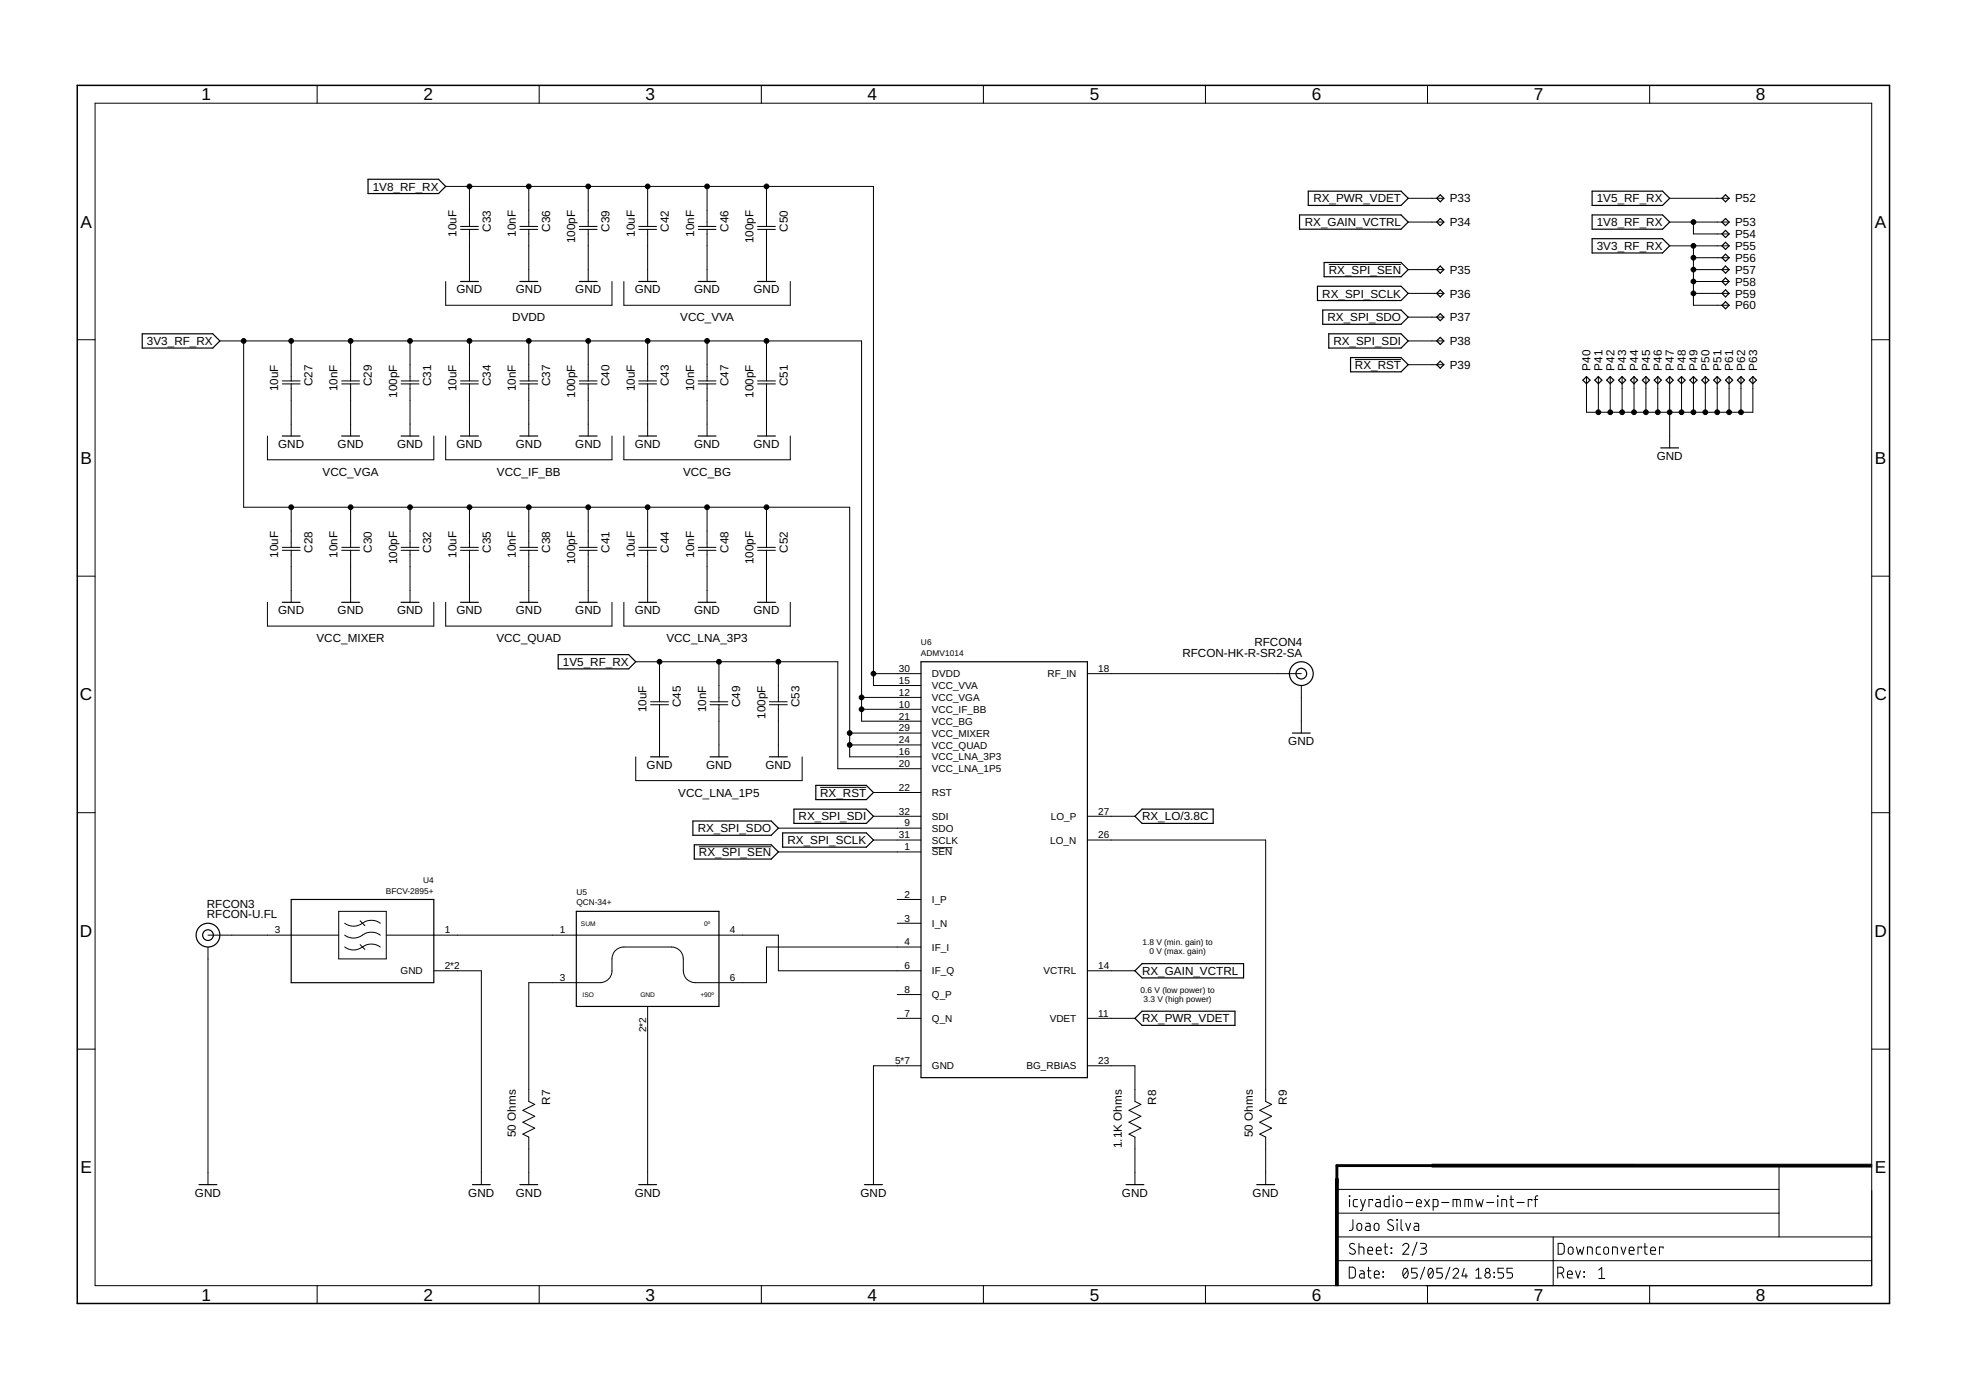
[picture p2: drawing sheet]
<svg xmlns="http://www.w3.org/2000/svg" width="420mm" height="297mm" viewBox="0 0 420 297" stroke-linecap="round" stroke-linejoin="round" font-family="sans-serif">
<g fill="none" stroke="#000" stroke-width=".21">
<path d="M67.8 18.2v3.9M115.2 18.2v3.9M162.7 18.2v3.9M210.2 18.2v3.9M257.6 18.2v3.9M305.1 18.2v3.9M352.6 18.2v3.9M20.3 22.1h379.7v252.6h-379.7zM95.2 39.8h91.5v106.7h10.1M100.3 39.8v8.6M113 39.8v8.6M125.7 39.8v8.6"/>
<path d="M138.4 39.8v8.6M151.1 39.8v8.6M163.8 39.8v8.6M98.4 48.4h3.8M98.4 49h3.8M100.3 49v11.2M111.1 48.4h3.8M111.1 49h3.8M113 49v11.2M123.8 48.4h3.8M123.8 49h3.8M125.7 49v11.2"/>
<path d="M136.5 48.4h3.8M136.5 49h3.8M138.4 49v11.2M149.2 48.4h3.8M149.2 49h3.8M151.1 49v11.2M161.9 48.4h3.8M161.9 49h3.8M163.8 49v11.2M284 56.5h15.4M300.9 57.6h7.7M300.9 47.5h7.7"/>
<path d="M300.9 42.4h7.7M356.8 47.5h12.7M356.8 52.5h12.7M356.8 42.4h12.7M361.9 52.5v12.7h7.6M361.9 57.6h7.6M361.9 47.5v2.5h7.6M361.9 55.1h7.6M16.5 72.6h3.8M47 72.9h137.1v81.2h12.7M52.1 72.9v35.5h129.5v53.3h15.2M62.2 72.9v8.5"/>
<path d="M74.9 72.9v8.5M87.6 72.9v8.5M95.2 60.2v5h35.6v-5M100.3 72.9v8.5M113 72.9v8.5M125.7 72.9v8.5M133.3 60.2v5h35.6v-5M138.4 72.9v8.5M151.1 72.9v8.5M163.8 72.9v8.5M289.6 76.8h9.8M300.9 72.9h7.7"/>
<path d="M300.9 67.8h7.7M300.9 62.7h7.7M300.9 77.9h7.7M361.9 62.7h7.6M361.9 60.2h7.6M400 72.6h3.8M57.1 93.2v5.1h35.6v-5.1M60.3 81.4h3.8M60.3 82h3.8M62.2 82v11.2M73 81.4h3.8M73 82h3.8"/>
<path d="M74.9 82v11.2M85.7 81.4h3.8M85.7 82h3.8M87.6 82v11.2M95.2 93.2v5.1h35.6v-5.1M98.4 81.4h3.8M98.4 82h3.8M100.3 82v11.2M111.1 81.4h3.8M111.1 82h3.8M113 82v11.2M123.8 81.4h3.8"/>
<path d="M123.8 82h3.8M125.7 82v11.2M133.3 93.2v5.1h35.6v-5.1M136.5 81.4h3.8M136.5 82h3.8M138.4 82v11.2M149.2 81.4h3.8M149.2 82h3.8M151.1 82v11.2M161.9 81.4h3.8M161.9 82h3.8M163.8 82v11.2"/>
<path d="M339 80.5v7.6h35.6v-7.6M341.6 80.5v7.6M344.1 80.5v7.6M346.7 80.5v7.6M349.2 80.5v7.6M351.7 80.5v7.6M354.3 80.5v7.6M356.8 80.5v15.2M359.4 80.5v7.6M361.9 80.5v7.6M364.4 80.5v7.6M367 80.5v7.6"/>
<path d="M369.5 80.5v7.6M372.1 80.5v7.6M60.3 117h3.8M60.3 117.6h3.8M62.2 108.4v8.6M62.2 117.6v11.1M73 117h3.8M73 117.6h3.8M74.9 108.4v8.6M74.9 117.6v11.1M85.7 117h3.8M85.7 117.6h3.8"/>
<path d="M87.6 108.4v8.6M87.6 117.6v11.1M98.4 117h3.8M98.4 117.6h3.8M100.3 108.4v8.6M100.3 117.6v11.1M111.1 117h3.8M111.1 117.6h3.8M113 108.4v8.6M113 117.6v11.1M123.8 117h3.8M123.8 117.6h3.8"/>
<path d="M125.7 108.4v8.6M125.7 117.6v11.1M136.5 117h3.8M136.5 117.6h3.8M138.4 108.4v8.6M138.4 117.6v11.1M149.2 117h3.8M149.2 117.6h3.8M151.1 108.4v8.6M151.1 117.6v11.1M161.9 117h3.8M161.9 117.6h3.8"/>
<path d="M163.8 108.4v8.6M163.8 117.6v11.1M16.5 123.1h3.8M57.1 128.7v5.1h35.6v-5.1M95.2 128.7v5.1h35.6v-5.1M133.3 128.7v5.1h35.6v-5.1M400 123.1h3.8M135.9 141.4h43.1v22.9h17.8M139 150h3.9M139 150.6h3.9M140.9 141.4v8.6M140.9 150.6v11.1"/>
<path d="M151.7 150h3.9M151.7 150.6h3.9M153.6 141.4v8.6M153.6 150.6v11.1M164.4 150h3.9M164.4 150.6h3.9M166.3 141.4v8.6M166.3 150.6v11.1M181.6 156.7h15.2M181.6 159.2h15.2M184.1 149h12.7M184.1 151.6h12.7"/>
<path d="M186.7 144h10.1M232.4 144h45.7M278.1 146.5v10.2M16.5 173.7h3.8M135.9 161.7v5.1h35.5v-5.1M166.3 177h30.5M175.3 168.3h9.8M186.7 174.4h10.1M186.7 179.5h10.1M186.7 169.4h10.1M232.4 174.4h10.1M232.4 179.5h38.1v55.9l1.3 .6-2.6 1.3 2.6 1.2-2.6 1.3 2.6 1.3-2.6 1.3 1.3 .6v10.2"/>
<path d="M400 173.7h3.8M44.4 199.8h28M72.4 194.8h10.1v10.1h-10.1zM73.7 199.8a3.3 3.3 0 0 0 4.2-.2l1-.4a3.2 3.2 0 0 1 2.4 .6M73.7 197.3a3.3 3.3 0 0 0 4.2-.3l1-.3a3.2 3.2 0 0 1 2.4 .6M77 196.8l1 1M82.5 199.8h83.8v7.7h30.5M149.4 181h15.4M166.3 182.1h30.5M191.7 192.2h5.1M191.7 197.3h5.1M199.2 181.1h4.3"/>
<path d="M44.4 202.4v50.8M73.7 202.4a3.3 3.3 0 0 0 4.2-.3l1-.3a3.2 3.2 0 0 1 2.4 .6M77 201.9l1 1M92.7 207.5h10.2v45.7M138.4 215.1v38.1M191.7 212.5h5.1M191.7 217.6h5.1M196.8 202.4h-33v7.6h-15.2a2.54 2.54 0 0 1-2.6-2.5v-2.6a2.51 2.51 0 0 0-2.5-2.5h-10.2a2.54 2.54 0 0 0-2.5 2.5v2.6a2.54 2.54 0 0 1-2.6 2.5h-15.2v25.4l1.3 .6-2.6 1.3 2.6 1.2-2.6 1.3 2.6 1.3-2.6 1.3 1.3 .6v10.2M232.4 217.6h10.1M232.4 207.5h10.1M16.5 224.2h3.8M196.8 227.8h-10.1v25.4"/>
<path d="M232.4 227.8h10.1v7.6l1.3 .6-2.5 1.3 2.5 1.2-2.5 1.3 2.5 1.3-2.5 1.3 1.2 .6v10.2M400 224.2h3.8M285.7 254.2h94.5M285.7 259.2h94.5M288.4 255.5l.1 .2zM288.4 256.3v1.6M290.1 256.3h-.6l-.3 .4 .1 1.1 .8 .1M290.8 256.3l.5 1.6M291.8 256.3l-.8 2.4h-.2M293.3 256.6v-.3h-.7v1.6M294.1 256.3h.6l.3 .4v1.2h-.6a.46 .46 0 0 1-.4-.5 .46 .46 0 0 1 .4-.4h.6M296.9 255.5v2.4h-.8l-.3-.4 .1-.9 .2-.3h.8"/>
<path d="M297.7 255.5l.1 .2zM297.8 256.3v1.6M298.8 256.4l.4-.1a.92 .92 0 0 1 .1 1.5l-.3 .1a.92 .92 0 0 1-.2-1.5zM300.4 257h1.5M302.7 257.1h1.1a.55 .55 0 0 0-.4-.8 .55 .55 0 0 0-.7 .5l.1 1 1 .1M304.5 256.3l1 1.6M305.5 256.3l-1 1.6M306.3 257.9h.8l.2-.3v-1l-.2-.3h-.8v2.4M308.1 257h1.6M310.5 257.9v-1.6l1.5 .1 .1 1.5M311.3 256.3v1.6M313.1 257.9v-1.6l1.4 .1 .1 1.5"/>
<path d="M313.8 256.3v1.6M315.4 256.3l.4 1.6 .4-1.1 .4 1.1 .4-1.6M317.7 257h1.6M320 255.5l.1 .2zM320.1 256.3v1.6M321 257.9v-1.6l.9 .1 .1 1.5M322.7 256.3h.8M322.9 255.5l.1 2.1 .5 .3M324.2 257h1.5M327.4 256.6v-.3h-.8v1.6M327.9 256.3h.7M328.6 255.5l-.5 .3v2.1"/>
<path d="M380.2 249.1v15.2M67.8 274.7v3.9M115.2 274.7v3.9M162.7 274.7v3.9M210.2 274.7v3.9M257.6 274.7v3.9M285.7 269.4h114.3M285.7 264.3h114.3M288.4 270.8h.8l.4 .4v1.5l-.4 .4h-.8zM289.1 260.6v2l-.2 .3-.5 .1M289.5 265.9a.58 .58 0 0 0-.9-.1 .58 .58 0 0 0 .1 .9l.7 .4a.58 .58 0 0 1 .1 .8 .58 .58 0 0 1-.9 0l-.2-.2M290.2 261.5l.4-.1a.92 .92 0 0 1 .2 1.5l-.4 .1a.92 .92 0 0 1-.2-1.5z"/>
<path d="M290.4 266.5l1 .1 .1 1.4M290.4 265.7v2.3M290.6 271.6h.7l.2 .3v1.2h-.5a.46 .46 0 0 1-.5-.4 .46 .46 0 0 1 .5-.5h.5M291.9 261.4h.7l.2 .2v1.4h-.6a.46 .46 0 0 1-.4-.5 .46 .46 0 0 1 .4-.5h.6M292.2 271.6h.8M292.3 267.3h1a.54 .54 0 0 0-.3-.8 .54 .54 0 0 0-.7 .5l.1 .9 .9 .1M292.5 270.8v1.9l.1 .3 .4 .1M293.7 272.3h1a.54 .54 0 0 0-.3-.7 .54 .54 0 0 0-.7 .5l.1 .9 .9 .1M293.8 261.6l.5-.2a.92 .92 0 0 1 .1 1.5l-.3 .1-.3-.2-.1-.4zM294.1 267.3h1.1a.54 .54 0 0 0-.4-.8 .54 .54 0 0 0-.7 .5l.1 .9 1 .1M295.6 272.8l.1 .1zM295.6 271.8l.1 .1z"/>
<path d="M295.8 266.5h.8M296 265.7l.1 2.1 .5 .2M297.3 266.7l.1 .1zM297.3 267.7l.1 .1zM297.7 260.8a.58 .58 0 0 0-.9-.1 .58 .58 0 0 0 .1 .9l.7 .4a.59 .59 0 0 1 0 .9 .59 .59 0 0 1-.8-.1l-.3-.2M298.5 260.6l.1 .2zM298.6 261.4v1.6M299.4 260.6v2l.2 .2 .2 .2M299.8 266.2a.64 .64 0 0 1 .9-.5 .64 .64 0 0 1 .2 1l-1.1 1.3h1.3M300 271.2l.2-.1a.86 .86 0 0 1 .7 1.2v.3a.51 .51 0 0 1-.5 .5 .51 .51 0 0 1-.6-.5v-.8zM300.4 261.4l.5 1.6 .6-1.6M300.8 271.5l-.9 1.2"/>
<path d="M302.3 261.4h.7l.2 .2v1.4h-.6a.46 .46 0 0 1-.4-.5 .46 .46 0 0 1 .4-.5h.6M302.8 265.5l-1 2.8M302.9 271h-1.2v1h.7a.59 .59 0 0 1 .5 .6 .59 .59 0 0 1-.5 .5h-.7M303.6 265.7h.7a.52 .52 0 0 1 .6 .5 .52 .52 0 0 1-.6 .5h-.5M304.2 266.7a.65 .65 0 0 1 .6 .7 .65 .65 0 0 1-.6 .6h-.6M304.5 270.8l-.9 2.6M305.1 274.7v3.9M305.4 271.2l.2-.1a.86 .86 0 0 1 .7 1.2v.3a.51 .51 0 0 1-.5 .5 .51 .51 0 0 1-.6-.5v-.8zM306.2 271.5l-.9 1.2M308.3 271h-1.2v1h.7a.59 .59 0 0 1 .5 .6 .59 .59 0 0 1-.5 .5h-.7M309.9 270.8l-1 2.6M310.5 271.5a.58 .58 0 0 1 .9-.5 .58 .58 0 0 1 .1 1l-1 1.1h1.2"/>
<path d="M312.9 271l-.4 1.7h1.1M313.3 272.2v.9M315.4 273.1h1.2M315.4 271.5l.6-.5v2.1M319.3 271.9l.1 .1zM319.3 272.8l.1 .2zM321.3 271h-1.2v1h.8a.59 .59 0 0 1 .4 .6 .59 .59 0 0 1-.4 .5h-.8M323.2 271h-1.1v1h.7a.59 .59 0 0 1 .4 .6 .59 .59 0 0 1-.4 .5h-.7M331.9 264.3v10.4M332.9 272.1h.6a.65 .65 0 0 0 .7-.7 .65 .65 0 0 0-.7-.6h-.6v2.3M333 265.7h.9l.4 .4v1.3l-.1 .4-.3 .2h-.9zM333.7 272.1l.5 1"/>
<path d="M335 272.3h1a.54 .54 0 0 0-.3-.7 .54 .54 0 0 0-.7 .5l.1 .9 .9 .1M335.3 266.7l.5-.2a.92 .92 0 0 1 .1 1.5h-.3l-.4-.3zM336.7 271.6l.5 1.5 .6-1.5M336.9 266.5l.4 1.5 .4-1 .4 1 .4-1.5M338.5 271.8l.1 .1zM338.5 272.8l.1 .1zM339.3 268v-1.5l.9 .1 .1 1.4M341.7 271.4l.6-.5v2.3M341.7 273.2h1.3M342.1 266.5h-.7l-.3 .4 .1 1 .9 .1M342.9 266.7l.4-.2a.92 .92 0 0 1 .2 1.5h-.3l-.4-.3zM344.6 268v-1.5l.9 .1 .2 1.4"/>
<path d="M346.4 266.5l.5 1.5 .6-1.5M348.2 267.3h1a.54 .54 0 0 0-.4-.8 .54 .54 0 0 0-.6 .5l.1 .9 .9 .1M350.8 266.7v-.2h-.7v1.5M351.3 266.5h.8M351.5 265.7l.1 2.1 .5 .2M352.6 274.7v3.9M352.8 267.3h1a.54 .54 0 0 0-.4-.8 .54 .54 0 0 0-.6 .5l.1 .9 .9 .1M355.4 266.7v-.2h-.8v1.5"/>
<circle cx="317.9" cy="272.5" r=".58"/>
<circle cx="317.9" cy="271.5" r=".47"/>
</g>
<g fill="none" stroke="#000" stroke-width=".25">
<path d="M78.7 38.3h15l1.5 1.5-1.5 1.6h-15zM277.7 45.9h21.7l1.5 1.6-1.5 1.5h-21.7zM279.6 40.9h19.8l1.5 1.5-1.5 1.5h-19.8zM283 56.1h16.4l1.5 1.5-1.5 1.5h-16.4zM307.8 56.9l.8 .7-.8 .8-.8-.8zM307.8 41.6l.8 .8-.8 .7-.8-.7zM307.8 46.7l.8 .8-.8 .7-.8-.7zM340.3 40.9h15l1.5 1.5-1.5 1.5h-15zM340.3 45.9h15l1.5 1.6-1.5 1.5h-15zM340.3 51h15l1.5 1.5-1.5 1.6h-15zM368 47.5l.8-.8 .7 .8-.7 .7zM368 52.5l.8-.7 .7 .7-.7 .8z"/>
<path d="M368 57.6l.8-.7 .7 .7-.7 .8zM368.8 54.3l.7 .8-.7 .7-.8-.7zM368.8 59.4l.7 .8-.7 .7-.8-.7zM368.8 49.2l.7 .8-.7 .8-.8-.8zM368.8 41.6l.7 .8-.7 .7-.8-.7zM30.4 71.3h15.1l1.5 1.6-1.5 1.5h-15.1zM98.4 60.2h3.8M111.1 60.2h3.8M123.8 60.2h3.8M136.5 60.2h3.8M149.2 60.2h3.8M161.9 60.2h3.8"/>
<path d="M281.6 61.2h17.8l1.5 1.5-1.5 1.5h-17.8zM282.7 66.3h16.7l1.5 1.5-1.5 1.5h-16.7zM284 71.3h15.4l1.5 1.6-1.5 1.5h-15.4zM288.6 76.4h10.8l1.5 1.5-1.5 1.6h-10.8zM307.8 72.1l.8 .8-.8 .7-.8-.7zM307.8 67l.8 .8-.8 .7-.8-.7zM307.8 61.9l.8 .8-.8 .8-.8-.8zM307.8 77.2l.8 .7-.8 .8-.8-.8zM368.8 61.9l.7 .8-.7 .8-.8-.8zM368.8 64.5l.7 .7-.7 .8-.8-.8zM60.3 93.2h3.8M73 93.2h3.8"/>
<path d="M85.7 93.2h3.8M98.4 93.2h3.8M111.1 93.2h3.8M123.8 93.2h3.8M136.5 93.2h3.8M149.2 93.2h3.8M161.9 93.2h3.8M338.3 81.2l.7-.7 .8 .7-.8 .8zM340.8 81.2l.8-.7 .7 .7-.7 .8zM343.4 81.2l.7-.7 .8 .7-.8 .8zM345.9 81.2l.8-.7 .7 .7-.7 .8zM348.4 81.2l.8-.7 .8 .7-.8 .8z"/>
<path d="M351 81.2l.7-.7 .8 .7-.8 .8zM353.5 81.2l.8-.7 .7 .7-.7 .8zM354.9 95.7h3.8M356.1 81.2l.7-.7 .8 .7-.8 .8zM358.6 81.2l.8-.7 .7 .7-.7 .8zM361.1 81.2l.8-.7 .8 .7-.8 .8zM363.7 81.2l.7-.7 .8 .7-.8 .8zM366.2 81.2l.8-.7 .7 .7-.7 .8zM368.8 81.2l.7-.7 .8 .7-.8 .8zM371.3 81.2l.8-.7 .7 .7-.7 .8zM373.8 81.2l.8-.7 .8 .7-.8 .8zM60.3 128.7h3.8"/>
<path d="M73 128.7h3.8M85.7 128.7h3.8M98.4 128.7h3.8M111.1 128.7h3.8M119.3 139.9h15l1.6 1.5-1.6 1.5h-15zM123.8 128.7h3.8M136.5 128.7h3.8M149.2 128.7h3.8M161.9 128.7h3.8M196.8 141.4h35.6v88.9h-35.6zM276.2 156.7h3.8M139 161.7h3.9"/>
<path d="M148.1 175.5h16.7l1.5 1.5-1.5 1.5h-16.7zM151.7 161.7h3.9M164.4 161.7h3.9M167.3 178h17.8l1.6 1.5-1.6 1.5h-17.8zM169.7 172.9h15.4l1.6 1.5-1.6 1.6h-15.4zM174.3 167.8h10.8l1.6 1.6-1.6 1.5h-10.8zM242.5 174.4l1.6-1.5h15.2v3.1h-15.2zM62.2 192.2h30.5v17.8h-30.5zM123.2 194.8h30.4v20.3h-30.4zM148.4 180.5h16.4l1.5 1.6-1.5 1.5h-16.4zM242.5 207.5l1.6-1.6h21.7v3.1h-21.7zM242.5 217.6l1.6-1.5h19.8v3h-19.8z"/>
<path d="M42.5 253.2h3.9M101 253.2h3.8M111.1 253.2h3.8M136.5 253.2h3.8M184.8 253.2h3.8M240.6 253.2h3.9M268.6 253.2h3.8"/>
<circle cx="278.1" cy="144" r="2.54"/>
<circle cx="278.1" cy="144" r="1.14"/>
<circle cx="44.4" cy="199.8" r="2.54"/>
<circle cx="44.4" cy="199.8" r="1.14"/>
</g>
<path d="M16.5 18.2h387.3v260.4h-387.3z" fill="none" stroke="#000" stroke-width=".32"/>
<path d="M285.4 251.9h.6v22.8h-.6zM306 248.8h94v.6h-94z" fill="#000" stroke="#000" stroke-width=".21"/>
<path d="M349.2 249.1h-63.5v3.8" fill="none" stroke="#000" stroke-width=".61"/>
<g fill="#000" stroke="#000" stroke-width=".21">
<circle cx="100.3" cy="39.8" r=".51"/>
<circle cx="113" cy="39.8" r=".51"/>
<circle cx="125.7" cy="39.8" r=".51"/>
<circle cx="138.4" cy="39.8" r=".51"/>
<circle cx="151.1" cy="39.8" r=".51"/>
<circle cx="163.8" cy="39.8" r=".51"/>
<circle cx="361.9" cy="57.6" r=".51"/>
<circle cx="361.9" cy="47.5" r=".51"/>
<circle cx="361.9" cy="52.5" r=".51"/>
<circle cx="361.9" cy="55.1" r=".51"/>
<circle cx="52.1" cy="72.9" r=".51"/>
<circle cx="62.2" cy="72.9" r=".51"/>
<circle cx="74.9" cy="72.9" r=".51"/>
<circle cx="87.6" cy="72.9" r=".51"/>
<circle cx="100.3" cy="72.9" r=".51"/>
<circle cx="113" cy="72.9" r=".51"/>
<circle cx="125.7" cy="72.9" r=".51"/>
<circle cx="138.4" cy="72.9" r=".51"/>
<circle cx="151.1" cy="72.9" r=".51"/>
<circle cx="163.8" cy="72.9" r=".51"/>
<circle cx="361.9" cy="60.2" r=".51"/>
<circle cx="361.9" cy="62.7" r=".51"/>
<circle cx="341.6" cy="88.1" r=".51"/>
<circle cx="344.1" cy="88.1" r=".51"/>
<circle cx="346.7" cy="88.1" r=".51"/>
<circle cx="349.2" cy="88.1" r=".51"/>
<circle cx="351.7" cy="88.1" r=".51"/>
<circle cx="354.3" cy="88.1" r=".51"/>
<circle cx="356.8" cy="88.1" r=".51"/>
<circle cx="359.4" cy="88.1" r=".51"/>
<circle cx="361.9" cy="88.1" r=".51"/>
<circle cx="364.4" cy="88.1" r=".51"/>
<circle cx="367" cy="88.1" r=".51"/>
<circle cx="369.5" cy="88.1" r=".51"/>
<circle cx="372.1" cy="88.1" r=".51"/>
<circle cx="62.2" cy="108.4" r=".51"/>
<circle cx="74.9" cy="108.4" r=".51"/>
<circle cx="87.6" cy="108.4" r=".51"/>
<circle cx="100.3" cy="108.4" r=".51"/>
<circle cx="113" cy="108.4" r=".51"/>
<circle cx="125.7" cy="108.4" r=".51"/>
<circle cx="138.4" cy="108.4" r=".51"/>
<circle cx="151.1" cy="108.4" r=".51"/>
<circle cx="163.8" cy="108.4" r=".51"/>
<circle cx="140.9" cy="141.4" r=".51"/>
<circle cx="153.6" cy="141.4" r=".51"/>
<circle cx="166.3" cy="141.4" r=".51"/>
<circle cx="181.6" cy="156.7" r=".51"/>
<circle cx="181.6" cy="159.2" r=".51"/>
<circle cx="184.1" cy="151.6" r=".51"/>
<circle cx="184.1" cy="149" r=".51"/>
<circle cx="186.7" cy="144" r=".51"/>
</g>
<g font-size="3.7">
<text x="43" y="21.4">1</text>
<text x="90.5" y="21.4">2</text>
<text x="138" y="21.4">3</text>
<text x="185.4" y="21.4">4</text>
<text x="232.9" y="21.4">5</text>
<text x="280.3" y="21.4">6</text>
<text x="327.8" y="21.4">7</text>
<text x="375.3" y="21.4">8</text>
<text x="17.2" y="48.6">A</text>
<text x="400.7" y="48.6">A</text>
<text x="17.2" y="99.2">B</text>
<text x="400.7" y="99.2">B</text>
<text x="17.1" y="149.7">C</text>
<text x="400.6" y="149.7">C</text>
<text x="17.1" y="200.2">D</text>
<text x="400.6" y="200.2">D</text>
<text x="17.2" y="250.8">E</text>
<text x="400.7" y="250.8">E</text>
<text x="43" y="277.9">1</text>
<text x="90.5" y="277.9">2</text>
<text x="138" y="277.9">3</text>
<text x="185.4" y="277.9">4</text>
<text x="232.9" y="277.9">5</text>
<text x="280.3" y="277.9">6</text>
<text x="327.8" y="277.9">7</text>
<text x="375.3" y="277.9">8</text>
</g>
<g font-size="2.5">
<text x="79.7" y="40.7">1V8_RF_RX</text>
<text x="280.7" y="43.3">RX_PWR_VDET</text>
<text x="309.8" y="43.3">P33</text>
<text x="341.3" y="43.3">1V5_RF_RX</text>
<text x="370.8" y="43.3">P52</text>
<text x="97.6" y="50.6" transform="rotate(-90 97.6 50.6)">10uF</text>
<text x="104.9" y="49.5" transform="rotate(-90 104.9 49.5)">C33</text>
<text x="110.3" y="50.6" transform="rotate(-90 110.3 50.6)">10nF</text>
<text x="117.6" y="49.5" transform="rotate(-90 117.6 49.5)">C36</text>
<text x="122.9" y="52" transform="rotate(-90 122.9 52)">100pF</text>
<text x="130.3" y="49.5" transform="rotate(-90 130.3 49.5)">C39</text>
<text x="135.6" y="50.6" transform="rotate(-90 135.6 50.6)">10uF</text>
<text x="143" y="49.5" transform="rotate(-90 143 49.5)">C42</text>
<text x="148.3" y="50.6" transform="rotate(-90 148.3 50.6)">10nF</text>
<text x="155.7" y="49.5" transform="rotate(-90 155.7 49.5)">C46</text>
<text x="161" y="52" transform="rotate(-90 161 52)">100pF</text>
<text x="168.4" y="49.5" transform="rotate(-90 168.4 49.5)">C50</text>
<text x="278.9" y="48.3">RX_GAIN_VCTRL</text>
<text x="309.8" y="48.3">P34</text>
<text x="341.3" y="53.4">3V3_RF_RX</text>
<text x="341.3" y="48.3">1V8_RF_RX</text>
<text x="370.8" y="48.3">P53</text>
<text x="370.8" y="50.9">P54</text>
<text x="370.8" y="53.4">P55</text>
<text x="284" y="58.5">RX_SPI_SEN</text>
<text x="309.8" y="58.5">P35</text>
<text x="370.8" y="56">P56</text>
<text x="370.8" y="58.5">P57</text>
<text x="97.5" y="62.7">GND</text>
<text x="110.2" y="62.7">GND</text>
<text x="122.9" y="62.7">GND</text>
<text x="135.6" y="62.7">GND</text>
<text x="148.3" y="62.7">GND</text>
<text x="161" y="62.7">GND</text>
<text x="282.6" y="63.6">RX_SPI_SCLK</text>
<text x="309.8" y="63.6">P36</text>
<text x="370.8" y="61">P58</text>
<text x="370.8" y="63.6">P59</text>
<text x="109.5" y="68.7">DVDD</text>
<text x="145.4" y="68.7">VCC_VVA</text>
<text x="283.7" y="68.7">RX_SPI_SDO</text>
<text x="309.8" y="68.7">P37</text>
<text x="370.8" y="66.1">P60</text>
<text x="31.4" y="73.7">3V3_RF_RX</text>
<text x="285" y="73.7">RX_SPI_SDI</text>
<text x="309.8" y="73.7">P38</text>
<text x="59.5" y="83.6" transform="rotate(-90 59.5 83.6)">10uF</text>
<text x="66.8" y="82.5" transform="rotate(-90 66.8 82.5)">C27</text>
<text x="72.2" y="83.6" transform="rotate(-90 72.2 83.6)">10nF</text>
<text x="79.5" y="82.5" transform="rotate(-90 79.5 82.5)">C29</text>
<text x="92.2" y="82.5" transform="rotate(-90 92.2 82.5)">C31</text>
<text x="97.6" y="83.6" transform="rotate(-90 97.6 83.6)">10uF</text>
<text x="104.9" y="82.5" transform="rotate(-90 104.9 82.5)">C34</text>
<text x="110.3" y="83.6" transform="rotate(-90 110.3 83.6)">10nF</text>
<text x="117.6" y="82.5" transform="rotate(-90 117.6 82.5)">C37</text>
<text x="130.3" y="82.5" transform="rotate(-90 130.3 82.5)">C40</text>
<text x="135.6" y="83.6" transform="rotate(-90 135.6 83.6)">10uF</text>
<text x="143" y="82.5" transform="rotate(-90 143 82.5)">C43</text>
<text x="148.3" y="83.6" transform="rotate(-90 148.3 83.6)">10nF</text>
<text x="155.7" y="82.5" transform="rotate(-90 155.7 82.5)">C47</text>
<text x="168.4" y="82.5" transform="rotate(-90 168.4 82.5)">C51</text>
<text x="289.6" y="78.8">RX_RST</text>
<text x="309.8" y="78.8">P39</text>
<text x="339.9" y="79.2" transform="rotate(-90 339.9 79.2)">P40</text>
<text x="342.5" y="79.2" transform="rotate(-90 342.5 79.2)">P41</text>
<text x="345" y="79.2" transform="rotate(-90 345 79.2)">P42</text>
<text x="347.6" y="79.2" transform="rotate(-90 347.6 79.2)">P43</text>
<text x="350.1" y="79.2" transform="rotate(-90 350.1 79.2)">P44</text>
<text x="352.6" y="79.2" transform="rotate(-90 352.6 79.2)">P45</text>
<text x="355.2" y="79.2" transform="rotate(-90 355.2 79.2)">P46</text>
<text x="357.7" y="79.2" transform="rotate(-90 357.7 79.2)">P47</text>
<text x="360.3" y="79.2" transform="rotate(-90 360.3 79.2)">P48</text>
<text x="362.8" y="79.2" transform="rotate(-90 362.8 79.2)">P49</text>
<text x="365.3" y="79.2" transform="rotate(-90 365.3 79.2)">P50</text>
<text x="367.9" y="79.2" transform="rotate(-90 367.9 79.2)">P51</text>
<text x="370.4" y="79.2" transform="rotate(-90 370.4 79.2)">P61</text>
<text x="373" y="79.2" transform="rotate(-90 373 79.2)">P62</text>
<text x="375.5" y="79.2" transform="rotate(-90 375.5 79.2)">P63</text>
<text x="84.9" y="85" transform="rotate(-90 84.9 85)">100pF</text>
<text x="122.9" y="85" transform="rotate(-90 122.9 85)">100pF</text>
<text x="161" y="85" transform="rotate(-90 161 85)">100pF</text>
<text x="59.5" y="95.7">GND</text>
<text x="72.2" y="95.7">GND</text>
<text x="84.8" y="95.7">GND</text>
<text x="97.5" y="95.7">GND</text>
<text x="110.2" y="95.7">GND</text>
<text x="122.9" y="95.7">GND</text>
<text x="135.6" y="95.7">GND</text>
<text x="148.3" y="95.7">GND</text>
<text x="161" y="95.7">GND</text>
<text x="69" y="101.7">VCC_VGA</text>
<text x="106.2" y="101.7">VCC_IF_BB</text>
<text x="146" y="101.7">VCC_BG</text>
<text x="354.1" y="98.2">GND</text>
<text x="59.5" y="119.2" transform="rotate(-90 59.5 119.2)">10uF</text>
<text x="66.8" y="118.1" transform="rotate(-90 66.8 118.1)">C28</text>
<text x="72.2" y="119.2" transform="rotate(-90 72.2 119.2)">10nF</text>
<text x="79.5" y="118.1" transform="rotate(-90 79.5 118.1)">C30</text>
<text x="92.2" y="118.1" transform="rotate(-90 92.2 118.1)">C32</text>
<text x="97.6" y="119.2" transform="rotate(-90 97.6 119.2)">10uF</text>
<text x="104.9" y="118.1" transform="rotate(-90 104.9 118.1)">C35</text>
<text x="110.3" y="119.2" transform="rotate(-90 110.3 119.2)">10nF</text>
<text x="117.6" y="118.1" transform="rotate(-90 117.6 118.1)">C38</text>
<text x="130.3" y="118.1" transform="rotate(-90 130.3 118.1)">C41</text>
<text x="135.6" y="119.2" transform="rotate(-90 135.6 119.2)">10uF</text>
<text x="143" y="118.1" transform="rotate(-90 143 118.1)">C44</text>
<text x="148.3" y="119.2" transform="rotate(-90 148.3 119.2)">10nF</text>
<text x="155.7" y="118.1" transform="rotate(-90 155.7 118.1)">C48</text>
<text x="168.4" y="118.1" transform="rotate(-90 168.4 118.1)">C52</text>
<text x="84.9" y="120.6" transform="rotate(-90 84.9 120.6)">100pF</text>
<text x="122.9" y="120.6" transform="rotate(-90 122.9 120.6)">100pF</text>
<text x="161" y="120.6" transform="rotate(-90 161 120.6)">100pF</text>
<text x="59.5" y="131.3">GND</text>
<text x="72.2" y="131.3">GND</text>
<text x="84.8" y="131.3">GND</text>
<text x="97.5" y="131.3">GND</text>
<text x="110.2" y="131.3">GND</text>
<text x="122.9" y="131.3">GND</text>
<text x="135.6" y="131.3">GND</text>
<text x="148.3" y="131.3">GND</text>
<text x="161" y="131.3">GND</text>
<text x="67.6" y="137.2">VCC_MIXER</text>
<text x="106.1" y="137.2">VCC_QUAD</text>
<text x="142.4" y="137.2">VCC_LNA_3P3</text>
<text x="120.3" y="142.3">1V5_RF_RX</text>
<text x="252.7" y="140.4">RFCON-HK-R-SR2-SA</text>
<text x="268.1" y="138.1">RFCON4</text>
<text x="138.2" y="152.2" transform="rotate(-90 138.2 152.2)">10uF</text>
<text x="145.5" y="151.1" transform="rotate(-90 145.5 151.1)">C45</text>
<text x="150.9" y="152.2" transform="rotate(-90 150.9 152.2)">10nF</text>
<text x="158.2" y="151.1" transform="rotate(-90 158.2 151.1)">C49</text>
<text x="163.6" y="153.6" transform="rotate(-90 163.6 153.6)">100pF</text>
<text x="170.9" y="151.1" transform="rotate(-90 170.9 151.1)">C53</text>
<text x="275.3" y="159.2">GND</text>
<text x="138.2" y="164.3">GND</text>
<text x="150.9" y="164.3">GND</text>
<text x="163.6" y="164.3">GND</text>
<text x="145" y="170.2">VCC_LNA_1P5</text>
<text x="175.3" y="170.2">RX_RST</text>
<text x="149.1" y="177.9">RX_SPI_SDO</text>
<text x="170.7" y="175.3">RX_SPI_SDI</text>
<text x="244.1" y="175.3">RX_LO/3.8C</text>
<text x="149.4" y="182.9">RX_SPI_SEN</text>
<text x="168.3" y="180.4">RX_SPI_SCLK</text>
<text x="44.2" y="196.3">RFCON-U.FL</text>
<text x="44.2" y="194">RFCON3</text>
<text x="244.1" y="208.3">RX_GAIN_VCTRL</text>
<text x="244.1" y="218.5">RX_PWR_VDET</text>
<text x="117.6" y="236" transform="rotate(-90 117.6 236)">R7</text>
<text x="247.1" y="236" transform="rotate(-90 247.1 236)">R8</text>
<text x="275" y="236" transform="rotate(-90 275 236)">R9</text>
<text x="110.3" y="243" transform="rotate(-90 110.3 243)">50 Ohms</text>
<text x="239.8" y="245.4" transform="rotate(-90 239.8 245.4)">1.1K Ohms</text>
<text x="267.7" y="243" transform="rotate(-90 267.7 243)">50 Ohms</text>
<text x="41.7" y="255.7">GND</text>
<text x="100.1" y="255.7">GND</text>
<text x="110.2" y="255.7">GND</text>
<text x="135.6" y="255.7">GND</text>
<text x="183.9" y="255.7">GND</text>
<text x="239.8" y="255.7">GND</text>
<text x="267.7" y="255.7">GND</text>
</g>
<g font-size="2.1">
<text x="192.1" y="143.6">30</text>
<text x="234.7" y="143.6">18</text>
<text x="192.1" y="146.1">15</text>
<text x="192.1" y="148.7">12</text>
<text x="199.2" y="147.3">VCC_VVA</text>
<text x="199.2" y="149.8">VCC_VGA</text>
<text x="199.2" y="144.7">DVDD</text>
<text x="223.9" y="144.7">RF_IN</text>
<text x="192.1" y="151.2">10</text>
<text x="192.1" y="153.8">21</text>
<text x="199.2" y="152.3">VCC_IF_BB</text>
<text x="199.2" y="154.9">VCC_BG</text>
<text x="192.1" y="161.4">16</text>
<text x="192.1" y="156.3">29</text>
<text x="192.1" y="158.8">24</text>
<text x="199.2" y="157.4">VCC_MIXER</text>
<text x="199.2" y="160">VCC_QUAD</text>
<text x="192.1" y="163.9">20</text>
<text x="199.2" y="162.5">VCC_LNA_3P3</text>
<text x="199.2" y="165">VCC_LNA_1P5</text>
<text x="192.1" y="169">22</text>
<text x="199.2" y="170.1">RST</text>
<text x="192.1" y="174.1">32</text>
<text x="192.1" y="179.2">31</text>
<text x="193.3" y="176.6">9</text>
<text x="199.2" y="175.2">SDI</text>
<text x="199.2" y="177.7">SDO</text>
<text x="224.6" y="175.2">LO_P</text>
<text x="234.7" y="174.1">27</text>
<text x="234.7" y="179.2">26</text>
<text x="193.3" y="181.7">1</text>
<text x="199.2" y="180.3">SCLK</text>
<text x="199.2" y="182.8">SEN</text>
<text x="224.5" y="180.3">LO_N</text>
<text x="193.3" y="191.9">2</text>
<text x="193.3" y="196.9">3</text>
<text x="199.2" y="193">I_P</text>
<text x="58.7" y="199.5">3</text>
<text x="95" y="199.5">1</text>
<text x="119.7" y="199.5">1</text>
<text x="156" y="199.5">4</text>
<text x="193.3" y="202">4</text>
<text x="199.2" y="198">I_N</text>
<text x="199.2" y="203.1">IF_I</text>
<text x="85.6" y="208.2">GND</text>
<text x="95" y="207.1">2*2</text>
<text x="119.7" y="209.6">3</text>
<text x="156" y="209.6">6</text>
<text x="193.3" y="207.1">6</text>
<text x="199.2" y="208.2">IF_Q</text>
<text x="223" y="208.2">VCTRL</text>
<text x="234.7" y="207.1">14</text>
<text x="193.3" y="212.2">8</text>
<text x="199.2" y="213.3">Q_P</text>
<text x="138.1" y="220.6" transform="rotate(-90 138.1 220.6)">2*2</text>
<text x="193.3" y="217.2">7</text>
<text x="199.2" y="218.4">Q_N</text>
<text x="224.4" y="218.4">VDET</text>
<text x="234.7" y="217.2">11</text>
<text x="191.3" y="227.4">5*7</text>
<text x="234.7" y="227.4">23</text>
<text x="199.2" y="228.5">GND</text>
<text x="219.4" y="228.5">BG_RBIAS</text>
</g>
<g font-size="1.8">
<text x="196.8" y="137.9">U6</text>
<text x="196.8" y="140.1">ADMV1014</text>
<text x="82.5" y="190.9">BFCV-2895+</text>
<text x="90.4" y="188.7">U4</text>
<text x="123.2" y="191.2">U5</text>
<text x="123.2" y="193.5">QCN-34+</text>
<text x="244.2" y="202">1.8 V (min. gain) to</text>
<text x="245.7" y="204">0 V (max. gain)</text>
<text x="243.8" y="212.2">0.6 V (low power) to</text>
<text x="244.4" y="214.1">3.3 V (high power)</text>
</g>
<g font-size="1.4">
<text x="124.2" y="197.8">SUM</text>
<text x="150.5" y="197.8">0º</text>
<text x="124.5" y="213">ISO</text>
<text x="136.8" y="213">GND</text>
<text x="149.7" y="213">+90º</text>
</g>
</svg>
